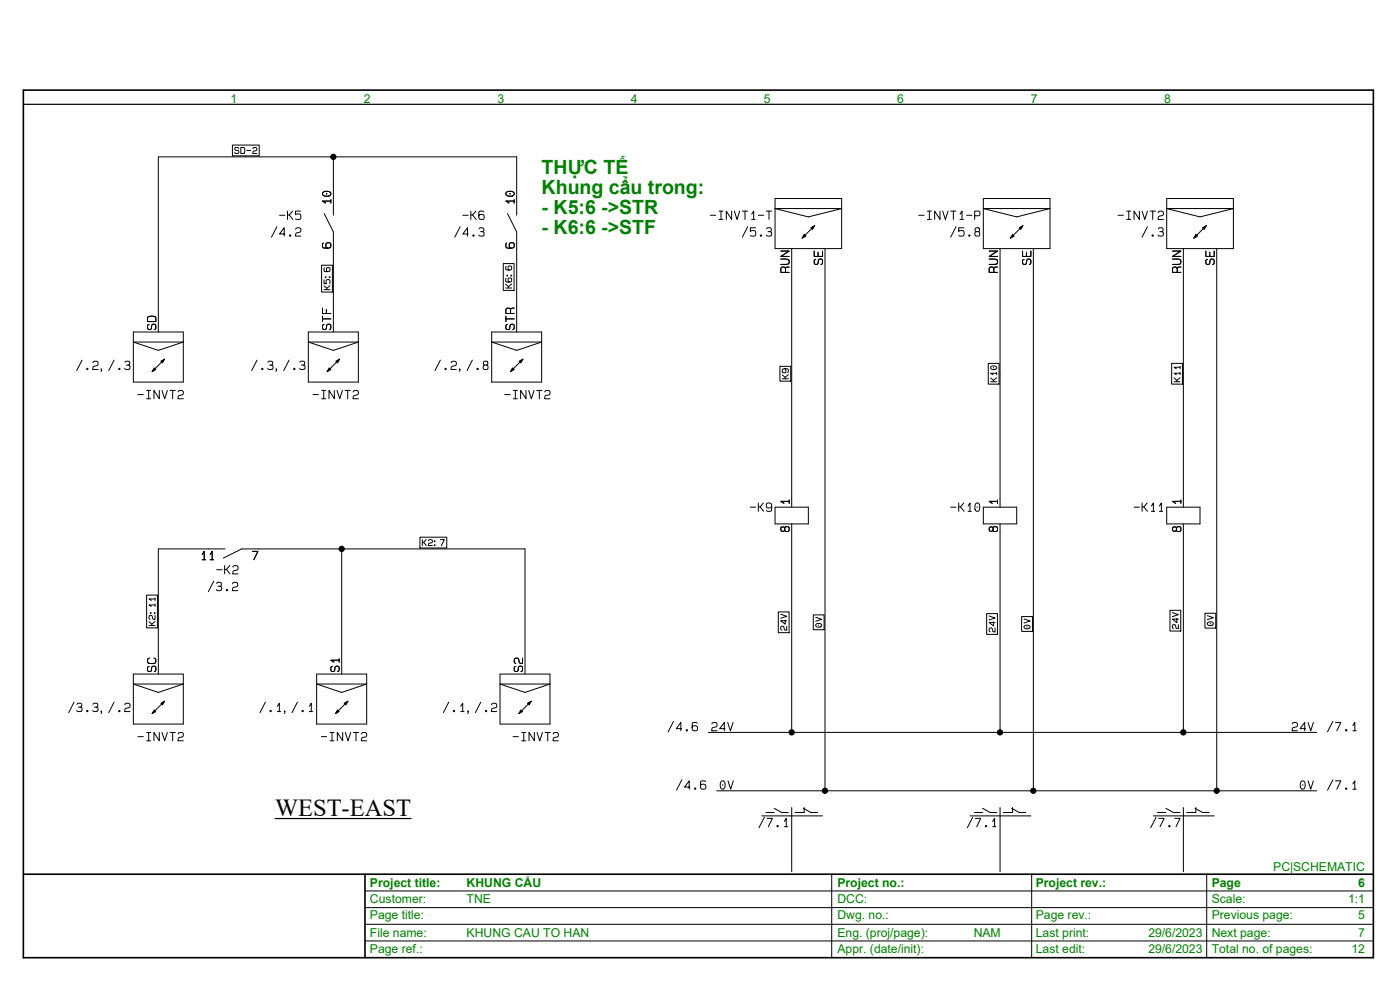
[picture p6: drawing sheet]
<svg xmlns="http://www.w3.org/2000/svg" width="420mm" height="297mm" viewBox="0 0 420 297" stroke-linecap="round" stroke-linejoin="round" font-family="sans-serif">
<path d="M7 27h405v260h-405zM7 262h405M109.5 262v25" fill="none" stroke="#000" stroke-width=".49"/>
<g fill="none" stroke="#000" stroke-width=".3">
<path d="M69.7 43.5h8.1v3.2h-8.1zM71.6 44.5l-.3-.3h-.6l-.3 .3 .2 .5 1 .3-.1 .6-.7 .1-.4-.3M72.2 44.2h.8a1.07 1.07 0 0 1 0 1.8h-.8zM74 45.1h1.2M75.9 44.5a.59 .59 0 0 1 .9-.3 .59 .59 0 0 1 0 .9l-.8 .2-.2 .7h1.2M96.8 57.7a1.66 1.66 0 0 1 2.5 .2 1.35 1.35 0 0 1-1.1 1 1.35 1.35 0 0 1-1.4-.5zM98 57.9v.3M99.3 59.9v1M100 47v17.5M151.8 57.7a1.66 1.66 0 0 1 2.5 .2 1.35 1.35 0 0 1-1.1 1 1.35 1.35 0 0 1-1.4-.5zM153 57.9v.3M154.3 59.9v1"/>
<path d="M232.5 59.5h20v15h-20zM295 59.5h20v15h-20zM350 59.5h20v15h-20zM83.1 67.9l-1.7 3.2M83.9 64.5h1.6M85.5 70.1h-1.6l1.4-1.8v2.5M86.3 63.3v2.5M86.3 64.4h.5l1.1 1.4M87.8 63.3l-1 1.1M88.7 68.7a.8 .8 0 0 1 1.2-.4 .8 .8 0 0 1 .1 1.3l-1.1 .2-.3 1h1.7M90.2 63.3h-1.6v1.1l.5-.3h.7l.4 .3v1.1a1.22 1.22 0 0 1-1.6 .1M96.5 79.5h3.2v8h-3.2z"/>
<path d="M97 72.8l-.2 .4v1a2.66 2.66 0 0 0 2.2 0l.3-.4-.1-.8-1-.3-.4 .5 .1 1 .3 .2M97.3 64l2.7 5.5v30M99.3 60.3h-2.5l.9 .6M138 67.9l-1.6 3.2M138.9 64.5h1.6M140.5 70.1h-1.6l1.4-1.8v2.5M141.2 63.3v2.5M141.2 64.4h.6l1.1 1.4M142.8 63.3l-1 1.1M143.7 68.6l.3-.3 1.1 .2-.1 .9h-.8M144.7 69.4l.5 .5-.2 .8a1.13 1.13 0 0 1-1.4-.3M145.2 63.5l-.4-.2-1 .1a2.66 2.66 0 0 0 0 2.1l.4 .3 .8-.1 .2-1-.4-.4-1 .1-.2 .3"/>
<path d="M151 79h3.2v8h-3.2zM151.9 79.8l-.2 .8 .4 .3 1.3-.2v-.8h-.9v.9l.3 .1M152 72.8l-.2 .4v1a2.66 2.66 0 0 0 2.2 0l.3-.4-.1-.8-1-.3-.4 .5 .1 1 .3 .2M152.3 64l2.7 5.5v30M154.3 60.3h-2.5l.9 .6M155 64.5v-17.5h-107.5v52.5M213.1 64.5h1.6M215.7 65.8h1.2M215.7 63.3h1.2M216.3 63.3v2.5M219.5 63.3v2.5l-1.6-2.5v2.5M220.3 63.3l.8 2.5 .8-2.5"/>
<path d="M222.7 63.3h1.6M223.5 63.3v2.5M224.3 67.9l-1.6 3.2M225.5 64.2l.6-.9v2.5M225.5 65.8h1M226.6 68.3h-1.5v1.1l.5-.3h.7l.3 .3v1.1a1.22 1.22 0 0 1-1.5 .1M227.5 64.5h1.6M229.9 63.3h1.6M230 68.6l.3-.3 1.1 .2-.2 .9h-.8M230.7 63.3v2.5M230.9 69.4l.6 .5-.3 .8a1.13 1.13 0 0 1-1.3-.3M232.5 62.5h20l-10 2.5z"/>
<path d="M234.3 77.6l2 .1 .4 .6a.71 .71 0 0 1-.4 .9h-2M234.3 75.2h2.4l-2.4 1.7h2.4M237.5 74.5v77.5M244.3 75.2v1.7h2.5v-1.7M244.3 67.8l-3.6 3.4M244.7 77.7l-.4 .4v1l.4 .1 .7-.1 .3-1.4 .6-.1 .4 .3 .1 .9-.5 .4M245.4 75.6v1.3M247.5 74.5v162.5M275.6 64.5h1.6M278.2 65.8h1.2M278.2 63.3h1.2M278.8 63.3v2.5"/>
<path d="M282 63.3v2.5l-1.6-2.5v2.5M282.8 63.3l.8 2.5 .8-2.5M285.2 63.3h1.6M286 63.3v2.5M286.8 67.9l-1.6 3.2M288 64.2l.6-.9v2.5M288 65.8h1M289.1 68.3h-1.5v1.1l.5-.3h.7l.3 .3v1.1a1.22 1.22 0 0 1-1.5 .1M290 64.5h1.6M292.4 64.7l1.4-.1 .2-.4-.1-.7-.3-.2h-1.2v2.5M292.9 69.4l-.4 .3v.8l.4 .3h.6l.4-.3v-.6l-.4-.5M295 62.5h20l-10 2.5z"/>
<path d="M296.8 77.6l2 .1 .5 .6a.71 .71 0 0 1-.5 .9h-2M296.8 75.2h2.5l-2.5 1.7h2.5M300 74.5v77.5M306.7 67.8l-3.4 3.4M306.8 75.2v1.7h2.5v-1.7M307.2 77.7l-.4 .4 .1 1 .3 .1 .7-.1 .4-1.4 .5-.1 .4 .3 .1 .9-.5 .4M307.9 75.6v1.3M310 74.5v162.5M335.4 64.5h1.6M338 65.8h1.2M338 63.3h1.2M338.6 63.3v2.5"/>
<path d="M341.8 63.3v2.5l-1.6-2.5v2.5M342.6 63.3l.8 2.5 .8-2.5M344.2 67.9l-1.6 3.2M345 63.3h1.6M345.8 63.3v2.5M347.5 63.7a.8 .8 0 0 1 1.2-.4 .8 .8 0 0 1 0 1.3l-1 .2-.3 1h1.6M347.5 68.6l.3-.3 1.1 .2-.2 .9h-.8M348.5 69.4l.5 .5-.3 .8a1.13 1.13 0 0 1-1.3-.3M350 62.5h20l-10 2.5zM351.8 77.6l2 .1 .5 .6a.71 .71 0 0 1-.5 .9h-2M351.8 75.2h2.5l-2.5 1.7h2.5M355 74.5v77.5"/>
<path d="M361.8 75.2v1.7h2.5v-1.7M361.8 67.8l-3.5 3.4M362.2 77.7l-.4 .4v1l.4 .1 .7-.1 .3-1.4 .6-.1 .4 .3 .1 .9-.5 .4M362.9 75.6v1.3M365 74.5v162.5M40 99.5h15v15h-15zM44.5 94.9h2l.3 .5v1h-2.5v-1zM44.7 97.2l-.4 .4v1l.4 .2 .7-.2 .3-1.4h.6l.4 .2 .1 .9-.5 .5M92.5 99.5h15v15h-15zM96.8 94.8v1.6M96.8 95.6h2.5M96.8 92.4v1.6h2.5"/>
<path d="M97.2 86.8h1.8M97.2 85.7l.8 .7M97.2 83.9v1.1h.8l-.2-.8 .4-.4 .7 .1v1.1M97.2 97.2l-.4 .4v1l.4 .2 .7-.2 .3-1.4h.6l.4 .2 .1 .9-.5 .5M97.4 80.3l-.2 .7 .4 .4 1.3-.2v-.9h-.9v1l.3 .1M97.9 92.8v1.2M99 85.6l-1 .8v.4M147.5 99.5h15v15h-15zM151.7 86.3h1.8M151.7 85.2l.8 .7M151.8 94.8v1.6M151.8 95.6h2.5"/>
<path d="M151.9 83.4l-.2 .8 .4 .3 1.3-.2v-.8h-.9v.9l.3 .1M152.2 97.2l-.4 .4v1l.4 .2 .7-.2 .3-1.4h.6l.4 .2 .1 .9-.5 .5M153.2 94l-.1-1.4-.4-.2h-.7l-.2 .4v1.2h2.5M153.5 85.1l-1 .8v.4M154.3 92.4h-.9l-.2 .4M235.6 81.6v-1.4l-.4-.2-.7 .1-.2 .3v1.2h2.4M236.7 80l-.8 .1-.3 .3M298.2 81.6l-.1-1.4-.4-.2-.7 .1-.2 .3v1.2h2.5M299.3 80l-.9 .1-.2 .3M353.2 81.6l-.1-1.4-.4-.2-.7 .1-.2 .3v1.2h2.5M354.3 80l-.9 .1-.2 .3M24.6 107.9l-1.6 3.2"/>
<path d="M27.9 108.7a.8 .8 0 0 1 1.2-.4 .8 .8 0 0 1 0 1.3l-1 .2-.3 .9h1.6M30.5 110.7l-.2 .6M34.2 107.9l-1.6 3.2M37.5 108.6l.3-.4 1.1 .3-.2 .8-.8 .1M38.5 109.4l.5 .5-.3 .8a1.13 1.13 0 0 1-1.3-.3M40 102.5h15l-7.5 2.5zM41.4 118.3h1.6M44 119.5h1.2M44 117h1.2M44.6 117v2.5M47.8 117v2.5l-1.6-2.5v2.5M48.6 117l.8 2.5 .8-2.5"/>
<path d="M49.3 107.8l-3.6 3.5M51 117h1.6M51.8 117v2.5M53.4 117.5a.8 .8 0 0 1 1.3-.4 .8 .8 0 0 1 0 1.2l-1 .3-.3 .9h1.6M77.1 107.9l-1.6 3.2M80.4 108.6l.3-.4 1.1 .3-.2 .8-.8 .1M81.4 109.4l.5 .5-.3 .8a1.13 1.13 0 0 1-1.3-.3M83 110.7l-.2 .6M86.7 107.9l-1.6 3.2M90 108.6l.3-.4 1.1 .3-.2 .8-.8 .1M91 109.4l.5 .5-.3 .8a1.13 1.13 0 0 1-1.3-.3M92.5 102.5h15l-7.5 2.5z"/>
<path d="M93.9 118.3h1.6M96.5 119.5h1.2M96.5 117h1.2M97.1 117v2.5M100.3 117v2.5l-1.6-2.5v2.5M101.1 117l.8 2.5 .8-2.5M101.7 107.8l-3.4 3.5M103.5 117h1.6M104.3 117v2.5M106 117.5a.8 .8 0 0 1 1.2-.4 .8 .8 0 0 1 0 1.2l-1 .3-.3 .9h1.6M132.1 107.9l-1.6 3.2M135.4 108.7a.8 .8 0 0 1 1.2-.4 .8 .8 0 0 1 0 1.3l-1 .2-.3 .9h1.6"/>
<path d="M138 110.7l-.2 .6M141.7 107.9l-1.6 3.2M145.4 109.4l-.4 .2v.9l.4 .2h.6l.3-.2 .1-.6-.5-.5M147.5 102.5h15l-7.5 2.5zM151.4 118.3h1.6M154 119.5h1.2M154 117h1.2M154.6 117v2.5M156.8 107.8l-3.6 3.5M157.8 117v2.5l-1.6-2.5v2.5M158.6 117l.8 2.5 .8-2.5M161 117h1.6"/>
<path d="M161.8 117v2.5M163.4 117.5a.8 .8 0 0 1 1.3-.4 .8 .8 0 0 1 0 1.2l-1 .3-.3 .9h1.6M234 109.8h3.2v4.4h-3.2zM234.7 113.5h1.8M234.7 112.4l.8 .7M235.4 110.5l.3 .2v.9h-.9l.1-1 1.2-.1 .4 .4-.2 .8M236.5 112.3l-1 .8v.4M296.5 108.9h3.2v6.2h-3.2zM297.2 114.4h1.8M297.2 113.3l.8 .7M297.3 110a.9 .9 0 0 1 1-.5 .9 .9 0 0 1 .6 .9 .9 .9 0 0 1-1 .5 .9 .9 0 0 1-.6-.9zM298.1 110.1v.2"/>
<path d="M299 113.2l-1 .8v.4M299 111.9h-1.8l.7 .4M299 111.5v.8M351.5 108.9h3.2v6.2h-3.2zM352.2 114.4h1.8M352.2 113.3l.9 .7M354 113.2l-.9 .8v.4M354 111.9h-1.8l.7 .4M354 111.5v.8M354 110.1h-1.8l.7 .4M354 109.7v.8M225.1 152h1.6"/>
<path d="M227.5 150.7v2.5M227.5 151.9h.5l1.1 1.3M229 150.7l-1 1.2M231.5 151.8l-.5 .4-1-.2 .1-1.2h1.1a2.16 2.16 0 0 1 .2 2.2l-.4 .2-1-.2M232.5 152h10v5h-10zM235.4 158.3l.5-.5 .6 .1 .2 .3v.7l-.2 .3h-.9l-.2-.4M236.7 150.3h-2.4l.9 .6M236.7 149.9v1M237.5 157v62.5M285.2 152h1.6M287.6 150.7v2.5M287.6 151.9h.5l1.1 1.3"/>
<path d="M289.1 150.7l-1 1.2M290.4 151.7l.6-1v2.5M290.4 153.2h1M292.9 150.8l.2-.1a1.35 1.35 0 0 1 1 1.1 1.35 1.35 0 0 1-.6 1.4h-.2a1.35 1.35 0 0 1-1-1 1.35 1.35 0 0 1 .6-1.4zM293.1 152h.2M295 152h10v5h-10zM297.9 158.3l.5-.5 .6 .1 .3 .3v.7l-.3 .3h-.8l-.3-.4M299.3 150.3h-2.5l.9 .6M299.3 149.9v1M300 157v62.5M340.2 152h1.6M342.6 150.7v2.5"/>
<path d="M342.6 151.9h.6l1 1.3M344.1 150.7l-.9 1.2M345.4 151.7l.6-1v2.5M345.4 153.2h1M347.8 151.7l.6-1v2.5M347.8 153.2h1M350 152h10v5h-10zM352.9 158.3l.5-.5 .6 .1 .3 .3v.7l-.3 .3h-.8l-.3-.4M354.3 150.3h-2.5l.9 .6M354.3 149.9v1M355 157v62.5M44 178.4h3.2v9.8h-3.2z"/>
<path d="M46.5 179.5h-1.8l.7 .5M46.5 179.2v.8M60.7 166.2l.6-1v2.5M60.7 167.7h1M63.1 166.2l.5-1v2.5M63.1 167.7h1M64.1 174.2l-1.6 3.1M65 174.8l.3-.3 1.1 .3-.2 .8-.8 .1M65 170.8h1.6M66 175.7l.5 .4-.3 .8a1.13 1.13 0 0 1-1.3-.2M67 167.3l5.5-2.8h85v37.5M67.4 169.5v2.5"/>
<path d="M67.4 170.7h.5l1.1 1.3M67.5 164.5h-20v37.5M68.9 169.5l-1 1.2M69.8 175a.8 .8 0 0 1 1.2-.4 .8 .8 0 0 1 0 1.3l-1 .2-.3 .9h1.6M69.9 170a.8 .8 0 0 1 1.2-.5 .8 .8 0 0 1 0 1.3l-1 .3-.3 .9h1.6M75.8 165.2h1.6l-1.2 2.5M102.5 164.5v37.5M126 161h8v3.2h-8zM126.7 161.7v1.8M126.7 162.6h.4l.8 .9M127.8 161.7l-.7 .9M128.5 162.1a.59 .59 0 0 1 .9-.4 .59 .59 0 0 1 .1 1l-.8 .1-.2 .7h1.2"/>
<path d="M132.1 161.7h1.2l-.9 1.8M44.7 187.5h1.8M44.7 186.3l.9 .7M44.7 199.7l-.4 .4v1l.4 .2 .7-.2 .3-1.4 .6-.1 .4 .3 .1 .9-.5 .5M44.8 197.3a.83 .83 0 0 0-.5 .9 .83 .83 0 0 0 .9 .7h.6a.83 .83 0 0 0 1-.7 .83 .83 0 0 0-.6-.9M46.5 186.2l-.9 .8v.5M46.5 184.4v1.3l-.7-.2-.1-.8a.59 .59 0 0 0-1 0 .59 .59 0 0 0 .3 .9M46.5 181.3h-1.8l.7 .5M46.5 181v.8M99.7 199.7l-.4 .4v1l.4 .2 .7-.2 .3-1.4 .6-.1 .4 .3v.9l-.4 .5M101.7 197.9h-2.4l.9 .6M101.7 197.5v1"/>
<path d="M154.7 199.7l-.4 .4v1l.4 .2 .7-.2 .3-1.4 .6-.1 .4 .3 .1 .9-.5 .5M156.8 197.3v1.6l-1-.3-.4-1.3a.82 .82 0 0 0-1.1 .4 .82 .82 0 0 0 .4 1.1M233.5 183.4h3.2v6.2h-3.2zM234.2 184.1l1.8 .6-1.8 .6M235.6 185.9v1.2l-1.4-1.1h1.8M236 187.7v1.2l-.7-.2-.1-.8a.59 .59 0 0 0-1 .1 .59 .59 0 0 0 .3 .8M244 184.3h3.2v4.4h-3.2zM244.7 185l1.8 .6-1.8 .6M244.8 187.2a.9 .9 0 0 1 1-.5 .9 .9 0 0 1 .6 .9 .9 .9 0 0 1-1 .5 .9 .9 0 0 1-.6-.9zM245.6 187.3v.2M296 183.9h3.2v6.2h-3.2zM296.7 184.6l1.8 .6-1.8 .6"/>
<path d="M298.1 186.4v1.2l-1.4-1.1h1.8M298.5 188.2v1.2l-.7-.2-.1-.8a.59 .59 0 0 0-1 .1 .59 .59 0 0 0 .4 .9M306.5 184.8h3.2v4.4h-3.2zM307.2 185.5l1.8 .6-1.8 .6M307.3 187.7a.9 .9 0 0 1 1-.4 .9 .9 0 0 1 .6 .9 .9 .9 0 0 1-1 .4 .9 .9 0 0 1-.6-.9zM308.1 187.8v.2M351 182.9h3.2v6.2h-3.2zM351.7 183.6l1.8 .6-1.8 .6M353.1 185.4v1.2l-1.4-1.1h1.8M353.5 187.2v1.2l-.7-.2-.1-.8a.59 .59 0 0 0-1 .1 .59 .59 0 0 0 .3 .9M361.5 183.8h3.2v4.4h-3.2zM362.2 184.5l1.8 .6-1.8 .6"/>
<path d="M362.3 186.7a.9 .9 0 0 1 1-.4 .9 .9 0 0 1 .6 .9 .9 .9 0 0 1-1 .4 .9 .9 0 0 1-.6-.9zM363.1 186.8v.2M22.2 210.4l-1.6 3.2M23.1 211.1l.3-.3 1.1 .2-.2 .9h-.8M24.1 211.9l.5 .5-.3 .8a1.13 1.13 0 0 1-1.3-.3M27.9 211.1l.3-.3 1.1 .2-.2 .9h-.8M28.9 211.9l.5 .5-.3 .8a1.13 1.13 0 0 1-1.3-.3M30.5 213.2l-.2 .6M34.2 210.4l-1.6 3.2M37.5 211.2a.8 .8 0 0 1 1.2-.4 .8 .8 0 0 1 0 1.3l-1 .2-.3 1h1.6M40 202h15v15h-15zM40 205h15l-7.5 2.5z"/>
<path d="M44 219.5h1.2M44.6 219.5v2.5M47.8 219.5v2.5l-1.6-2.5v2.5M48.6 219.5l.8 2.5 .8-2.5M49.3 210.2l-3.6 3.6M51 219.5h1.6M51.8 219.5v2.5M53.4 220a.8 .8 0 0 1 1.3-.4 .8 .8 0 0 1 0 1.3l-1 .2-.3 .9h1.6M79.6 210.4l-1.6 3.2M83.2 211.7l.6-.9v2.5M83.2 213.3h1M85.5 213.2l-.2 .6"/>
<path d="M89.2 210.4l-1.6 3.2M92.8 211.7l.6-.9v2.5M92.8 213.3h1M95 202h15v15h-15zM95 205h15l-7.5 2.5zM99 219.5h1.2M99.6 219.5v2.5M102.8 219.5v2.5l-1.6-2.5v2.5M103.6 219.5l.8 2.5 .8-2.5M104.2 210.2l-3.4 3.6M106 219.5h1.6M106.8 219.5v2.5"/>
<path d="M108.5 220a.8 .8 0 0 1 1.2-.4 .8 .8 0 0 1 0 1.3l-1 .2-.3 .9h1.6M134.6 210.4l-1.6 3.2M138.2 211.7l.6-.9v2.5M138.2 213.3h1M140.5 213.2l-.2 .6M144.2 210.4l-1.6 3.2M147.5 211.2a.8 .8 0 0 1 1.2-.4 .8 .8 0 0 1 0 1.3l-1 .2-.3 1h1.6M150 202h15v15h-15zM150 205h15l-7.5 2.5zM156.5 219.5h1.2M157.1 219.5v2.5M159.3 210.2l-3.6 3.6"/>
<path d="M160.3 219.5v2.5l-1.6-2.5v2.5M161.1 219.5l.8 2.5 .8-2.5M163.5 219.5h1.6M164.3 219.5v2.5M166 220a.8 .8 0 0 1 1.2-.4 .8 .8 0 0 1 0 1.3l-1 .2-.3 .9h1.6M202.1 216.2l-1.7 3.1M204.5 218.4h-1.6l1.4-1.9v2.5M209.2 216.7l-.4-.2-1 .1a2.66 2.66 0 0 0 0 2.2l.4 .2 .8-.1 .3-.9-.5-.5-1 .1-.2 .4M212.5 219.5h182.5M213.6 217a.8 .8 0 0 1 1.2-.4 .8 .8 0 0 1 0 1.2l-1 .3-.3 .9h1.6M217.5 218.4h-1.6l1.4-1.9v2.5M218.3 216.5l.8 2.5 .8-2.5"/>
<path d="M387.7 217a.8 .8 0 0 1 1.2-.4 .8 .8 0 0 1 .1 1.2l-1.1 .3-.3 .9h1.6M391.6 218.4h-1.6l1.4-1.9v2.5M392.4 216.5l.8 2.5 .8-2.5M399.9 216.2l-1.6 3.1M400.6 216.5h1.7l-1.3 2.5M405.8 217.4l.6-.9v2.5M405.8 219h1M41.4 220.8h1.6M44 222h1.2M96.4 220.8h1.6M99 222h1.2M153.9 220.8h1.6"/>
<path d="M156.5 222h1.2M204.6 233.7l-1.7 3.1M207 235.9h-1.6l1.4-1.9v2.5M211.7 234.3l-.4-.3-1 .1a2.66 2.66 0 0 0 0 2.2l.4 .2 .8-.1 .3-.9-.5-.5-1 .1-.2 .4M215 237h180M216.5 234.1l.2-.1a1.35 1.35 0 0 1 1 1.1 1.35 1.35 0 0 1-.6 1.3l-.2 .1a1.35 1.35 0 0 1-1-1 1.35 1.35 0 0 1 .6-1.4zM216.7 235.3h.2M218.4 234l.8 2.5 .8-2.5M390.5 234.1l.2-.1a1.35 1.35 0 0 1 1 1.1 1.35 1.35 0 0 1-.5 1.3l-.3 .1a1.35 1.35 0 0 1-1-1 1.35 1.35 0 0 1 .6-1.4zM390.7 235.3h.2M392.4 234l.8 2.5 .8-2.5M399.9 233.7l-1.6 3.1"/>
<path d="M400.6 234h1.7l-1.3 2.5M405.8 235l.6-1v2.5M405.8 236.5h1M228.5 244.5h18.3M229.3 244.9l-1.6 3.2M229.8 243.5h2.5M230.1 245.3h1.6l-1.2 2.5M232.3 242.3l2.2 1.2h2M235.3 246.2l.6-.9v2.5M235.3 247.8h1M237.5 242v19.3M241 242.3l2.2 1.2h2.1"/>
<path d="M241.3 242v1.5h-2.8M291 244.5h18.3M291.8 244.9l-1.6 3.2M292.2 243.5h2.6M292.6 245.3h1.6l-1.2 2.5M294.8 242.3l2.2 1.2h2M297.8 246.2l.6-.9v2.5M297.8 247.8h1M300 242v19.3M303.5 242.3l2.3 1.2h2M303.8 242v1.5h-2.8M346 244.5h18.3"/>
<path d="M346.8 244.9l-1.6 3.2M347.3 243.5h2.5M347.6 245.3h1.6l-1.2 2.5M349.8 242.3l2.2 1.2h2M352.4 245.3h1.6l-1.2 2.5M355 242v19.3M358.5 242.3l2.3 1.2h2M358.8 242v1.5h-2.8M109.5 272h302.3M109.5 277h302.3M109.5 267h302.5M249.5 262v25"/>
<path d="M309.5 262v25M362 262v25M109.5 282h302.3"/>
<circle cx="100" cy="47" r=".79"/>
<circle cx="87" cy="70.6" r=".2"/>
<circle cx="142" cy="70.6" r=".2"/>
<circle cx="228.3" cy="70.6" r=".2"/>
<circle cx="290.8" cy="70.6" r=".2"/>
<circle cx="293.2" cy="68.9" r=".69"/>
<circle cx="345.8" cy="70.6" r=".2"/>
<circle cx="97.7" cy="83.1" r=".14"/>
<circle cx="98.9" cy="83.1" r=".14"/>
<circle cx="152.2" cy="82.6" r=".14"/>
<circle cx="153.4" cy="82.6" r=".14"/>
<circle cx="26.2" cy="110.6" r=".2"/>
<circle cx="30.4" cy="110.6" r=".1"/>
<circle cx="35.8" cy="110.6" r=".2"/>
<circle cx="78.7" cy="110.6" r=".2"/>
<circle cx="82.9" cy="110.6" r=".1"/>
<circle cx="88.3" cy="110.6" r=".2"/>
<circle cx="133.7" cy="110.6" r=".2"/>
<circle cx="137.9" cy="110.6" r=".1"/>
<circle cx="143.3" cy="110.6" r=".2"/>
<circle cx="145.7" cy="108.8" r=".69"/>
<circle cx="234.8" cy="158.6" r=".69"/>
<circle cx="297.3" cy="158.6" r=".69"/>
<circle cx="352.4" cy="158.6" r=".69"/>
<circle cx="68.1" cy="176.9" r=".2"/>
<circle cx="102.5" cy="164.5" r=".79"/>
<circle cx="130.4" cy="163.4" r=".14"/>
<circle cx="130.4" cy="162.2" r=".14"/>
<circle cx="45.2" cy="183.7" r=".14"/>
<circle cx="46.4" cy="183.7" r=".14"/>
<circle cx="26.2" cy="213.1" r=".2"/>
<circle cx="30.4" cy="213.2" r=".1"/>
<circle cx="35.8" cy="213.1" r=".2"/>
<circle cx="81.2" cy="213.1" r=".2"/>
<circle cx="85.4" cy="213.2" r=".1"/>
<circle cx="90.8" cy="213.1" r=".2"/>
<circle cx="136.2" cy="213.1" r=".2"/>
<circle cx="140.4" cy="213.2" r=".1"/>
<circle cx="145.8" cy="213.1" r=".2"/>
<circle cx="206" cy="218.9" r=".2"/>
<circle cx="237.5" cy="219.5" r=".79"/>
<circle cx="300" cy="219.5" r=".79"/>
<circle cx="355" cy="219.5" r=".79"/>
<circle cx="403.8" cy="218.9" r=".2"/>
<circle cx="208.5" cy="236.4" r=".2"/>
<circle cx="247.5" cy="237" r=".79"/>
<circle cx="310" cy="237" r=".79"/>
<circle cx="365" cy="237" r=".79"/>
<circle cx="403.8" cy="236.4" r=".2"/>
<circle cx="233.3" cy="247.6" r=".2"/>
<circle cx="295.8" cy="247.6" r=".2"/>
<circle cx="350.8" cy="247.6" r=".2"/>
</g>
<path d="M7.3 31.3h404.7M82.5 245.3h40.8" fill="none" stroke="#000" stroke-width=".36"/>
<g fill="#000">
<circle cx="100" cy="47" r=".79"/>
<circle cx="102.5" cy="164.5" r=".79"/>
<circle cx="237.5" cy="219.5" r=".79"/>
<circle cx="300" cy="219.5" r=".79"/>
<circle cx="355" cy="219.5" r=".79"/>
<circle cx="247.5" cy="237" r=".79"/>
<circle cx="310" cy="237" r=".79"/>
<circle cx="365" cy="237" r=".79"/>
</g>
<g fill="#000" stroke="#000" stroke-width=".3">
<path d="M241.3 70.3l.5 .5-1.2 .6z" fill-rule="evenodd"/>
<path d="M243.2 68.3l1.2-.7-.6 1.1z" fill-rule="evenodd"/>
<path d="M303.8 70.3l.4 .5-1.1 .6z" fill-rule="evenodd"/>
<path d="M305.8 68.3l1.1-.7-.6 1.1z" fill-rule="evenodd"/>
<path d="M358.8 70.3l.5 .5-1.2 .6z" fill-rule="evenodd"/>
<path d="M360.8 68.3l1.1-.7-.6 1.1z" fill-rule="evenodd"/>
<path d="M46.2 110.3l.6 .5-1.2 .6z" fill-rule="evenodd"/>
<path d="M48.3 108.2l1.1-.6-.7 1.2z" fill-rule="evenodd"/>
<path d="M98.7 110.3l.6 .5-1.2 .6z" fill-rule="evenodd"/>
<path d="M100.8 108.2l1.1-.6-.6 1.2z" fill-rule="evenodd"/>
<path d="M153.8 110.3l.5 .5-1.2 .6z" fill-rule="evenodd"/>
<path d="M155.7 108.2l1.2-.6-.6 1.2z" fill-rule="evenodd"/>
<path d="M46.2 212.8l.6 .5-1.2 .6z" fill-rule="evenodd"/>
<path d="M48.3 210.8l1.1-.7-.7 1.2z" fill-rule="evenodd"/>
<path d="M101.3 212.8l.4 .5-1.1 .6z" fill-rule="evenodd"/>
<path d="M103.3 210.8l1.1-.7-.6 1.2z" fill-rule="evenodd"/>
<path d="M156.3 212.8l.5 .5-1.2 .6z" fill-rule="evenodd"/>
<path d="M158.3 210.8l1.1-.7-.7 1.2z" fill-rule="evenodd"/>
</g>
<text font-size="7.3" x="82.5" y="244.5">WEST-EAST</text>
<g font-size="5.9" fill="#008000">
<text x="162.5" y="52">THỰC TẾ</text>
<text x="162.5" y="58">Khung cẩu trong:</text>
<text x="162.5" y="64">- K5:6 -&gt;STR</text>
<text x="162.5" y="70">- K6:6 -&gt;STF</text>
</g>
<g font-size="3.7" fill="#008000">
<text x="69.2" y="30.8">1</text>
<text x="109.2" y="30.8">2</text>
<text x="149.2" y="30.8">3</text>
<text x="189.2" y="30.8">4</text>
<text x="229.2" y="30.8">5</text>
<text x="269.2" y="30.8">6</text>
<text x="309.2" y="30.8">7</text>
<text x="349.2" y="30.8">8</text>
<text x="382" y="261">PC|SCHEMATIC</text>
<text x="111" y="265.8">Project title:</text>
<text x="140" y="265.8">KHUNG CẨU</text>
<text x="251.2" y="265.8">Project no.:</text>
<text x="310.7" y="265.8">Project rev.:</text>
<text x="363.5" y="265.8">Page</text>
<text x="407.5" y="265.8">6</text>
<text x="111" y="270.8">Customer:</text>
<text x="111" y="275.5">Page title:</text>
<text x="140" y="270.8">TNE</text>
<text x="251.2" y="275.5">Dwg. no.:</text>
<text x="251.2" y="270.8">DCC:</text>
<text x="310.7" y="275.5">Page rev.:</text>
<text x="363.5" y="275.5">Previous page:</text>
<text x="363.5" y="270.8">Scale:</text>
<text x="404.4" y="270.8">1:1</text>
<text x="407.5" y="275.5">5</text>
<text x="111" y="280.8">File name:</text>
<text x="140" y="280.8">KHUNG CAU TO HAN</text>
<text x="251.2" y="280.8">Eng. (proj/page):</text>
<text x="292.1" y="280.8">NAM</text>
<text x="310.7" y="280.8">Last print:</text>
<text x="344.5" y="280.8">29/6/2023</text>
<text x="363.5" y="280.8">Next page:</text>
<text x="407.5" y="280.8">7</text>
<text x="111" y="285.5">Page ref.:</text>
<text x="251.2" y="285.5">Appr. (date/init):</text>
<text x="310.7" y="285.5">Last edit:</text>
<text x="344.5" y="285.5">29/6/2023</text>
<text x="363.5" y="285.5">Total no. of pages:</text>
<text x="405.4" y="285.5">12</text>
</g>
</svg>
